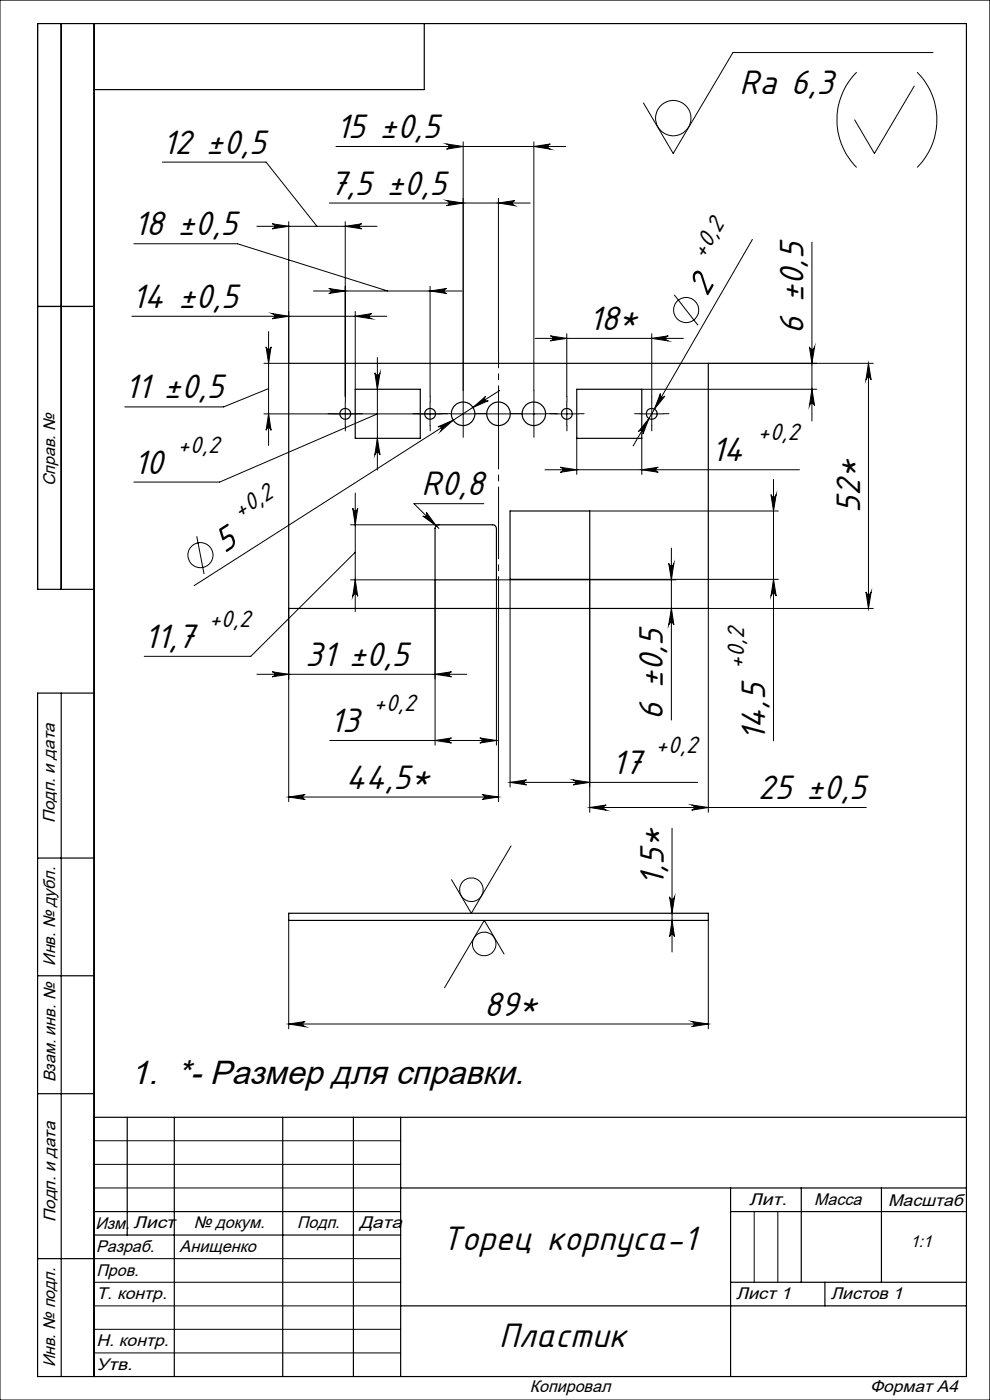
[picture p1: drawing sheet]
<svg xmlns="http://www.w3.org/2000/svg" width="210mm" height="297mm" viewBox="0 0 210 297" stroke-linecap="round" stroke-linejoin="round" font-family="sans-serif">
<g fill="none" stroke="#000" stroke-width=".21">
<path d="M0 0h210v297h-210zM181.7 15.3a14.3 14.3 0 0 0 0 20.2M193.9 18.3l-8.4 14.3-4.2-7.2M194.6 15.3a14.3 14.3 0 0 1 0 20.2M197.9 11.1h-42.4l-12.7 21.5-6.3-10.8M34.4 34.4h22l10.8 13.6M71.3 31.1h48.7M94.7 30.5l3.5 .6-3.5 .5a.55 .55 0 0 0 .6-.5 .55 .55 0 0 0-.6-.6zM98.2 30.1v52.7M113.2 31.1l3.5-.6a.55 .55 0 0 0-.5 .6 .55 .55 0 0 0 .5 .5zM113.2 30.1v52.7M28.4 51.7h22l31.8 10"/>
<path d="M54.5 48h25.5M57.7 47.5l3.5 .5-3.5 .5a.53 .53 0 0 0 .6-.5 .53 .53 0 0 0-.6-.5zM61.2 47v30.1h-5.2M69.9 43.1h42.6M73.2 48l3.5-.5a.53 .53 0 0 0-.5 .5 .53 .53 0 0 0 .5 .5zM73.2 47v37.1M94.7 42.5l3.5 .6-3.5 .5a.55 .55 0 0 0 .6-.5 .55 .55 0 0 0-.6-.6zM105.7 43.1l3.5-.6a.55 .55 0 0 0-.5 .6 .55 .55 0 0 0 .5 .5zM105.7 42.1v32.5M159.6 50.8l-25.3 43.8M172.2 51.4v37.9M28 67.1h54.1"/>
<path d="M56.4 73.6a.53 .53 0 0 0 .6 .5 .53 .53 0 0 0 .5-.5l-.5 3.5zM57 70.3v24.2M57.7 66.5l3.5 .6-3.5 .5a.55 .55 0 0 0 .6-.5 .55 .55 0 0 0-.6-.6zM66.5 61.7h31.5M69.7 61.2l3.5 .5-3.5 .6a.53 .53 0 0 0 .5-.6 .53 .53 0 0 0-.5-.5zM75.4 67.1l3.4-.6a.55 .55 0 0 0-.5 .6 .55 .55 0 0 0 .5 .5zM75.4 66.1v16.5M79.5 79.1a.55 .55 0 0 0 .6 .5 .55 .55 0 0 0 .5-.5l-.6 3.5zM80 75.8v23.9M91.2 61.7l3.5-.5a.53 .53 0 0 0-.5 .5 .53 .53 0 0 0 .5 .6zM91.2 60.7v23.4M113.5 71.8h31.5"/>
<path d="M116.7 71.3l3.5 .5-3.5 .5a.53 .53 0 0 0 .5-.5 .53 .53 0 0 0-.5-.5zM120.2 70.8v13.3M138.3 71.8l3.4-.5a.53 .53 0 0 0-.5 .5 .53 .53 0 0 0 .5 .5zM138.3 70.8v13.3M143 62.5l5.1 6.5M150.2 77.1h35M171.7 73.6a.55 .55 0 0 0 .5 .5 .55 .55 0 0 0 .6-.5l-.6 3.5zM184.2 77.1v52M184.2 77.1l.6 3.5a.55 .55 0 0 0-.6-.5 .55 .55 0 0 0-.5 .5zM56 87.8h37.7M57 87.8l.5 3.5a.53 .53 0 0 0-.5-.5 .53 .53 0 0 0-.6 .5zM57 82.4l-9.6 3.9h-20.9"/>
<path d="M73.2 85.3v5M80 93l.6 3.5a.55 .55 0 0 0-.5-.5 .55 .55 0 0 0-.6 .5zM80 87.8l-33.4 14.5h-18.2M91.2 85.3v5M92.9 90.6l3.2-1.5-2.6 2.4a.55 .55 0 0 0 .1-.8 .55 .55 0 0 0-.7-.1zM95.7 87.8h5.1M98.2 85.3v5M100.3 86.4l2.7-2.3a.54 .54 0 0 0-.1 .7 .54 .54 0 0 0 .7 .2zM103.2 87.8h5M105.7 85.3v5M106 82.8l-64.8 41.4M110.7 87.8h5"/>
<path d="M113.2 85.3v5M115.6 99.7h54M117.7 87.8h5M118.9 99.1l3.4 .6-3.4 .5a.53 .53 0 0 0 .5-.5 .53 .53 0 0 0-.5-.6zM120.2 85.3v5M122.3 93v7.6M135.7 87.8h5M136.1 99.7l3.5-.6a.53 .53 0 0 0-.5 .6 .53 .53 0 0 0 .5 .5zM136.1 82.6h37.1M136.1 93v7.6M137.7 88.8l-1.3 3.3a.55 .55 0 0 0-.3-.7 .55 .55 0 0 0-.7 .1zM138.3 85.3v5"/>
<path d="M140.1 83.5a.55 .55 0 0 0 .2 .7 .55 .55 0 0 0 .7-.2l-2.2 2.8zM172.2 82.6l.6 3.5a.55 .55 0 0 0-.6-.5 .55 .55 0 0 0-.5 .5zM41.7 113.8l1.6 8M74.4 111.3h18.7M74.8 107.8a.53 .53 0 0 0 .6 .5 .53 .53 0 0 0 .5-.5l-.5 3.5zM75.4 104.6v25.1M75.4 117.2l-22.2 22h-22.6M90.4 108.7l2.1 2.8-2.8-2a.54 .54 0 0 0 .7-.1 .54 .54 0 0 0 0-.7zM102.6 106.9h-14.8l5.3 5.2M125.1 108.4h40M141.9 119.5a.55 .55 0 0 0 .5 .5 .55 .55 0 0 0 .5-.5l-.5 3.5zM142.4 116.3v36.4"/>
<path d="M163.5 104.9a.55 .55 0 0 0 .6 .5 .55 .55 0 0 0 .5-.5l-.5 3.5zM164.1 101.7v55.5M61.2 129.1v41M74.4 123h17.9v35.1M75.4 123l.5 3.5a.53 .53 0 0 0-.5-.5 .53 .53 0 0 0-.6 .5zM105.7 131.6v38.5M108.2 122.9v44.1M142.4 129.1l.5 3.5a.55 .55 0 0 0-.5-.5 .55 .55 0 0 0-.5 .5zM143.4 123h-38.1v35.1M164.1 122.9l.5 3.5a.55 .55 0 0 0-.5-.5 .55 .55 0 0 0-.6 .5zM165.1 122.9h-40v49.4M183.7 125.6a.55 .55 0 0 0 .5 .5 .55 .55 0 0 0 .6-.5l-.6 3.5z"/>
<path d="M185.2 129.1h-35v43.2M54.5 143h44.5M57.7 142.5l3.5 .5-3.5 .6a.53 .53 0 0 0 .6-.6 .53 .53 0 0 0-.6-.5zM70 157.1h35.3M92.3 157.1l3.5-.5a.53 .53 0 0 0-.5 .5 .53 .53 0 0 0 .5 .5zM92.3 143l3.5-.5a.53 .53 0 0 0-.5 .5 .53 .53 0 0 0 .5 .6zM101.8 156.6l3.5 .5-3.5 .5a.53 .53 0 0 0 .5-.5 .53 .53 0 0 0-.5-.5zM61.2 169.1l3.5-.5a.53 .53 0 0 0-.5 .5 .53 .53 0 0 0 .5 .5zM61.2 169.1h44.5M102.2 168.6l3.5 .5-3.5 .5a.53 .53 0 0 0 .5-.5 .53 .53 0 0 0-.5-.5zM108.2 166h39.8M108.2 166l3.5-.6a.53 .53 0 0 0-.5 .6 .53 .53 0 0 0 .5 .5z"/>
<path d="M108.4 179.5l-8.4 14.2-4.2-7.1M121.6 165.4l3.5 .6-3.5 .5a.53 .53 0 0 0 .5-.5 .53 .53 0 0 0-.5-.6zM125.1 171.3l3.5-.5a.55 .55 0 0 0-.5 .5 .55 .55 0 0 0 .5 .6zM125.1 171.3h58.7M142.6 175.7v26.3M146.7 170.8l3.5 .5-3.5 .6a.55 .55 0 0 0 .6-.6 .55 .55 0 0 0-.6-.5zM61.2 195.3v23M142 190.2a.53 .53 0 0 0 .6 .6 .53 .53 0 0 0 .5-.6l-.5 3.5zM142.6 195.3l.5 3.5a.53 .53 0 0 0-.5-.5 .53 .53 0 0 0-.6 .5zM150.2 195.3v23M61.2 217.2l3.5-.5a.55 .55 0 0 0-.5 .6 .55 .55 0 0 0 .5 .5zM61.2 217.2h89"/>
<path d="M106.9 202.4l-4.2-7.1-8.4 14.2M146.7 216.7l3.5 .5-3.5 .6a.55 .55 0 0 0 .6-.5 .55 .55 0 0 0-.6-.6zM20 242h65M20 247h65M20 252h65M160 257v15M165 257v15M20 267h65M20 272h65M20 277h65M20 282h65M20 287h65"/>
<circle cx="142.8" cy="25.1" r="3.7"/>
<circle cx="145.5" cy="65.8" r="2.66"/>
<circle cx="42.5" cy="117.8" r="2.67"/>
<circle cx="100" cy="188.8" r="2.5"/>
<circle cx="102.7" cy="200.2" r="2.5"/>
</g>
<g fill="none" stroke="#000" stroke-width=".21" stroke-dasharray="15.2 1.3 1.3 1.3">
<path d="M70.8 87.8h-1.2M73.3 85.3v-1.2M73.3 90.3v1.1M75.8 87.8h1.1M88.8 87.8h-1.2M91.3 85.3v-1.2M91.3 90.3v1.1M93.8 87.8h1.1M95.8 87.8h-2.5M98.3 85.3v-2.5M98.3 90.3v2.5M100.8 87.8h2.5"/>
<path d="M103.3 87.8h-2.5M108.3 87.8h2.5M110.8 87.8h-2.5M113.3 85.3v-2.5M113.3 90.3v2.5M115.8 87.8h2.5M117.8 87.8h-1.2M120.3 85.3v-1.2M120.3 90.3v1.1M122.8 87.8h1.1M135.8 87.8h-1.2M138.3 85.3v-1.2"/>
<path d="M138.3 90.3v1.1M140.8 87.8h1.1"/>
</g>
<path d="M105.8 85.3v-10.7" fill="none" stroke="#000" stroke-width=".21" stroke-dasharray="15.2 1.3 1.3 1.3" stroke-dashoffset="11.8"/>
<path d="M105.8 90.3v41.3" fill="none" stroke="#000" stroke-width=".21" stroke-dasharray="15.2 1.3 1.3 1.3" stroke-dashoffset="6"/>
<g fill="none" stroke="#000" stroke-width=".25">
<path d="M13 5v120M20 5v287M90 5v14h-70M8 65h12M61.2 77.1h89v52h-89zM75.4 82.6h13.7v10.4h-13.7zM122.3 82.6h13.8v10.4h-13.8zM92.6 111.4l11.9-.1a.78 .78 0 0 1 .8 .8v10.9h-13v-11zM108.2 108.4h16.9v14.5h-16.9zM20 125h-12v-120h197v287h-197v-145h12M13 147v145M8 182h12"/>
<path d="M61.2 193.7h89v1.6h-89zM8 207h12M8 232h12M20 237h185M27 237v25M37 237v55M60 237v55M75 237v55M85 237v55M20 257h65M85 252h120M155 252v40"/>
<path d="M155 257h50M170 252v20M187 252v20M8 267h12M20 262h65M85 277h120M155 272h50M175 272v5"/>
<circle cx="73.3" cy="87.8" r="1.15"/>
<circle cx="91.2" cy="87.8" r="1.15"/>
<circle cx="98.2" cy="87.8" r="2.5"/>
<circle cx="105.7" cy="87.8" r="2.51"/>
<circle cx="113.2" cy="87.8" r="2.5"/>
<circle cx="120.2" cy="87.8" r="1.15"/>
<circle cx="138.2" cy="87.8" r="1.15"/>
</g>
<g fill="#000">
<path d="M73.2 48l3.5-.5a.53 .53 0 0 0-.5 .5 .53 .53 0 0 0 .5 .5zM57.7 47.5l3.5 .5-3.5 .5a.53 .53 0 0 0 .6-.5 .53 .53 0 0 0-.6-.5zM94.7 30.5l3.5 .6-3.5 .5a.55 .55 0 0 0 .6-.5 .55 .55 0 0 0-.6-.6zM113.2 31.1l3.5-.6a.55 .55 0 0 0-.5 .6 .55 .55 0 0 0 .5 .5zM90.4 108.7a.54 .54 0 0 1 0 .7 .54 .54 0 0 1-.7 .1l2.8 2zM74.8 107.8a.53 .53 0 0 0 .6 .5 .53 .53 0 0 0 .5-.5l-.5 3.5zM75.4 123l.5 3.5a.53 .53 0 0 0-.5-.5 .53 .53 0 0 0-.6 .5zM118.9 99.1l3.4 .6-3.4 .5a.53 .53 0 0 0 .5-.5 .53 .53 0 0 0-.5-.6zM136.1 99.7l3.5-.6a.53 .53 0 0 0-.5 .6 .53 .53 0 0 0 .5 .5zM57 87.8l.5 3.5a.53 .53 0 0 0-.5-.5 .53 .53 0 0 0-.6 .5zM56.4 73.6a.53 .53 0 0 0 .6 .5 .53 .53 0 0 0 .5-.5l-.5 3.5zM69.7 61.2l3.5 .5-3.5 .6a.53 .53 0 0 0 .5-.6 .53 .53 0 0 0-.5-.5zM91.2 61.7l3.5-.5a.53 .53 0 0 0-.5 .5 .53 .53 0 0 0 .5 .6zM79.5 79.1a.55 .55 0 0 0 .6 .5 .55 .55 0 0 0 .5-.5l-.6 3.5zM80 93l.6 3.5a.55 .55 0 0 0-.5-.5 .55 .55 0 0 0-.6 .5zM125.1 171.3l3.5-.5a.55 .55 0 0 0-.5 .5 .55 .55 0 0 0 .5 .6zM146.7 170.8l3.5 .5-3.5 .6a.55 .55 0 0 0 .6-.6 .55 .55 0 0 0-.6-.5z"/>
<path d="M105.7 43.1l3.5-.6a.55 .55 0 0 0-.5 .6 .55 .55 0 0 0 .5 .5zM94.7 42.5l3.5 .6-3.5 .5a.55 .55 0 0 0 .6-.5 .55 .55 0 0 0-.6-.6zM75.4 67.1l3.4-.6a.55 .55 0 0 0-.5 .6 .55 .55 0 0 0 .5 .5zM57.7 66.5l3.5 .6-3.5 .5a.55 .55 0 0 0 .6-.5 .55 .55 0 0 0-.6-.6zM102.2 168.6l3.5 .5-3.5 .5a.53 .53 0 0 0 .5-.5 .53 .53 0 0 0-.5-.5zM61.2 169.1l3.5-.5a.53 .53 0 0 0-.5 .5 .53 .53 0 0 0 .5 .5zM138.3 71.8l3.4-.5a.53 .53 0 0 0-.5 .5 .53 .53 0 0 0 .5 .5zM116.7 71.3l3.5 .5-3.5 .5a.53 .53 0 0 0 .5-.5 .53 .53 0 0 0-.5-.5zM92.3 143l3.5-.5a.53 .53 0 0 0-.5 .5 .53 .53 0 0 0 .5 .6zM57.7 142.5l3.5 .5-3.5 .6a.53 .53 0 0 0 .6-.6 .53 .53 0 0 0-.6-.5zM146.7 216.7l3.5 .5-3.5 .6a.55 .55 0 0 0 .6-.5 .55 .55 0 0 0-.6-.6zM61.2 217.2l3.5-.5a.55 .55 0 0 0-.5 .6 .55 .55 0 0 0 .5 .5z"/>
<path d="M171.7 73.6a.55 .55 0 0 0 .5 .5 .55 .55 0 0 0 .6-.5l-.6 3.5zM172.2 82.6l.6 3.5a.55 .55 0 0 0-.6-.5 .55 .55 0 0 0-.5 .5zM141.9 119.5a.55 .55 0 0 0 .5 .5 .55 .55 0 0 0 .5-.5l-.5 3.5zM142.4 129.1l.5 3.5a.55 .55 0 0 0-.5-.5 .55 .55 0 0 0-.5 .5zM142 190.2a.53 .53 0 0 0 .6 .6 .53 .53 0 0 0 .5-.6l-.5 3.5zM142.6 195.3l.5 3.5a.53 .53 0 0 0-.5-.5 .53 .53 0 0 0-.6 .5z"/>
<path d="M100.3 86.4l3.3-1.4a.54 .54 0 0 1-.8-.2 .54 .54 0 0 1 .2-.7zM92.9 90.6a.55 .55 0 0 1 .7 .1 .55 .55 0 0 1-.1 .8l2.6-2.4z"/>
<path d="M137.7 88.8l-2.3 2.7a.55 .55 0 0 1 .8-.1 .55 .55 0 0 1 .2 .7zM140.1 83.5l-1.3 3.3 2.2-2.8a.55 .55 0 0 1-.7 .2 .55 .55 0 0 1-.2-.7z"/>
<path d="M163.5 104.9a.55 .55 0 0 0 .6 .5 .55 .55 0 0 0 .5-.5l-.5 3.5zM164.1 122.9l.5 3.5a.55 .55 0 0 0-.5-.5 .55 .55 0 0 0-.6 .5z"/>
<path d="M183.7 125.6a.55 .55 0 0 0 .5 .5 .55 .55 0 0 0 .6-.5l-.6 3.5zM184.2 77.1l.6 3.5a.55 .55 0 0 0-.6-.5 .55 .55 0 0 0-.5 .5z"/>
<path d="M101.8 156.6l3.5 .5-3.5 .5a.53 .53 0 0 0 .5-.5 .53 .53 0 0 0-.5-.5zM92.3 157.1l3.5-.5a.53 .53 0 0 0-.5 .5 .53 .53 0 0 0 .5 .5zM121.6 165.4l3.5 .6-3.5 .5a.53 .53 0 0 0 .5-.5 .53 .53 0 0 0-.5-.6zM108.2 166l3.5-.6a.53 .53 0 0 0-.5 .6 .53 .53 0 0 0 .5 .5z"/>
</g>
<g font-size="8">
<text x="156.9" y="20">Ra 6,3</text>
<text x="71.3" y="29.3">15 ±0,5</text>
<text x="34.4" y="32.6">12 ±0,5</text>
<text x="69.9" y="41.3">7,5 ±0,5</text>
<text x="28.4" y="49.9">18 ±0,5</text>
<text x="28" y="65.3">14 ±0,5</text>
<text x="149.9" y="63.2" transform="rotate(-60 149.9 63.2)">2</text>
<text x="124.9" y="70">18*</text>
<text x="170.5" y="70.8" transform="rotate(-90 170.5 70.8)">6 ±0,5</text>
<text x="26.5" y="84.5">11 ±0,5</text>
<text x="28.4" y="100.5">10</text>
<text x="150.9" y="97.8">14</text>
<text x="89.4" y="105">R0,8</text>
<text x="182.5" y="108.8" transform="rotate(-90 182.5 108.8)">52*</text>
<text x="47.6" y="117.5" transform="rotate(-33 47.6 117.5)">5</text>
<text x="30.6" y="137.4">11,7</text>
<text x="64.8" y="141.2">31 ±0,5</text>
<text x="70" y="155.3">13</text>
<text x="140.6" y="152.7" transform="rotate(-90 140.6 152.7)">6 ±0,5</text>
<text x="162.3" y="157.1" transform="rotate(-90 162.3 157.1)">14,5</text>
<text x="73.4" y="167.3">44,5*</text>
<text x="129.8" y="164.2">17</text>
<text x="160.7" y="169.5">25 ±0,5</text>
<text x="140.8" y="187.9" transform="rotate(-90 140.8 187.9)">1,5*</text>
<text x="102.7" y="215.4">89*</text>
<text x="93.7" y="265.1">Торец корпуса-1</text>
<text x="105.9" y="285.7">Пластик</text>
</g>
<text font-size="7.1" x="27.7" y="230">1. *- Размер для справки.</text>
<g font-size="5.6">
<text x="149.4" y="55.1" transform="rotate(-60 149.4 55.1)">+0,2</text>
<text x="160.7" y="93.4">+0,2</text>
<text x="37.7" y="96">+0,2</text>
<text x="50.8" y="110.1" transform="rotate(-33 50.8 110.1)">+0,2</text>
<text x="44.3" y="133">+0,2</text>
<text x="157.9" y="141.9" transform="rotate(-90 157.9 141.9)">+0,2</text>
<text x="79.3" y="150.8">+0,2</text>
<text x="139.1" y="159.7">+0,2</text>
</g>
<g font-size="3.6">
<text x="11.7" y="103.2" transform="rotate(-90 11.7 103.2)">Справ. №</text>
<text x="11.7" y="174.7" transform="rotate(-90 11.7 174.7)">Подп. и дата</text>
<text x="11.7" y="204.9" transform="rotate(-90 11.7 204.9)">Инв. № дубл.</text>
<text x="11.7" y="229.6" transform="rotate(-90 11.7 229.6)">Взам. инв. №</text>
<text x="158.9" y="255.7">Лит.</text>
<text x="172.7" y="255.7">Масса</text>
<text x="188.4" y="255.8">Масштаб</text>
<text x="11.8" y="259.2" transform="rotate(-90 11.8 259.2)">Подп. и дата</text>
<text x="20.2" y="260.6">Изм.</text>
<text x="28.3" y="260.6">Лист</text>
<text x="41.1" y="260.6">№ докум.</text>
<text x="63.1" y="260.6">Подп.</text>
<text x="76.2" y="260.6">Дата</text>
<text x="20.4" y="265.6">Разраб.</text>
<text x="38.1" y="265.5">Анищенко</text>
<text x="193.1" y="264.6">1:1</text>
<text x="20.5" y="275.6">Т. контр.</text>
<text x="20.5" y="270.6">Пров.</text>
<text x="156.2" y="275.6">Лист 1</text>
<text x="176.2" y="275.6">Листов 1</text>
<text x="20.5" y="285.6">Н. контр.</text>
<text x="11.7" y="290" transform="rotate(-90 11.7 290)">Инв. № подл.</text>
<text x="20.4" y="290.6">Утв.</text>
<text x="112.4" y="295.3">Копировал</text>
<text x="184.6" y="295.3">Формат А4</text>
</g>
</svg>
